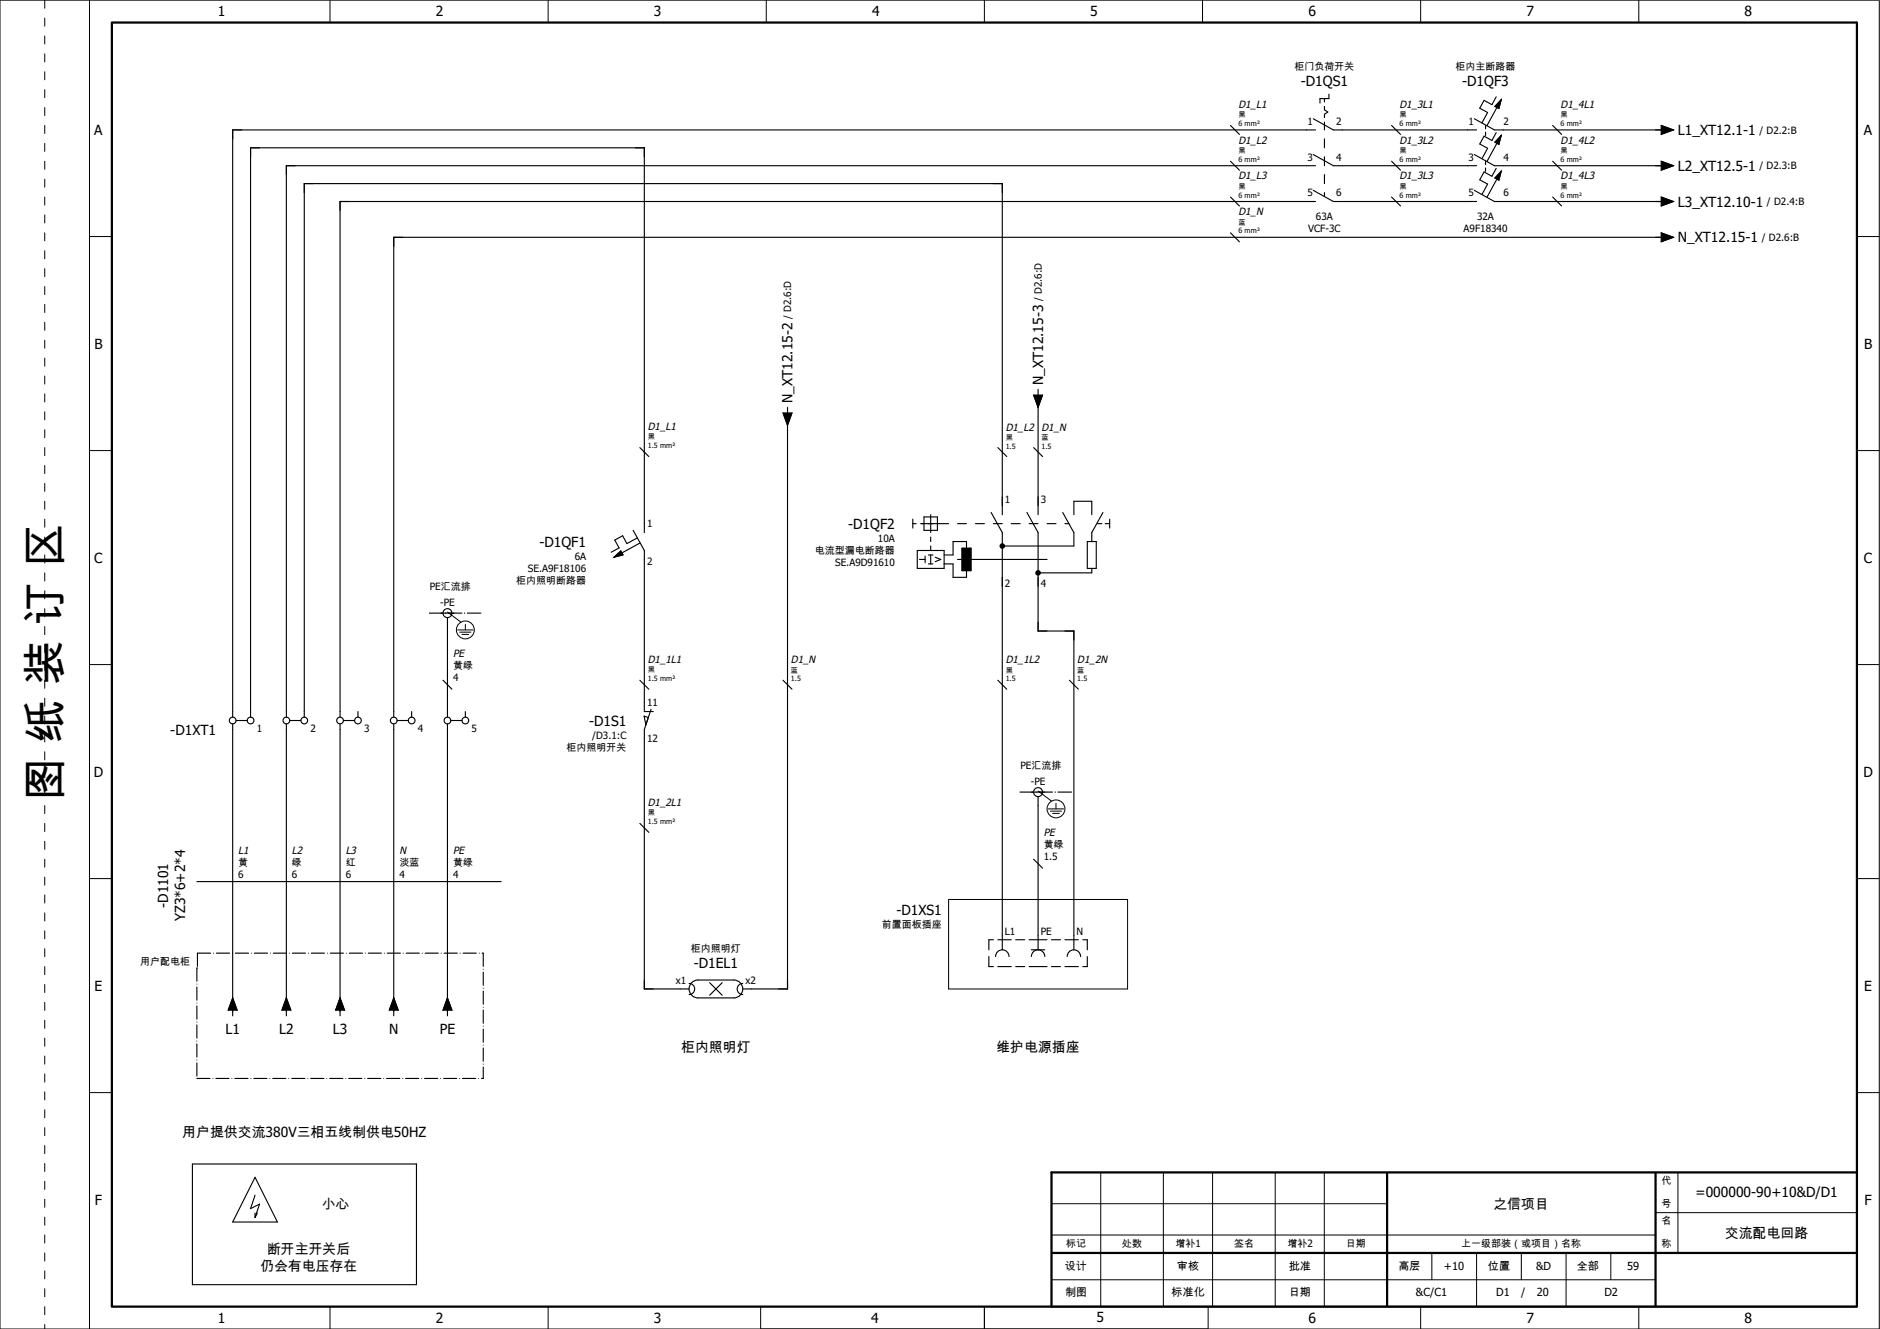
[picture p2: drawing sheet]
<svg xmlns="http://www.w3.org/2000/svg" width="420mm" height="297mm" viewBox="0 0 420 297" stroke-linecap="round" stroke-linejoin="round" font-family="sans-serif">
<path d="M25 5h390v287h-390zM310 262v30M370 262v30M415 262h-180v30M235 280h180" fill="none" stroke="#000" stroke-width=".5"/>
<g fill="none" stroke="#000" stroke-width=".22">
<path d="M0 0h420v297h-420zM20 0v297M73.7 0v5M122.5 0v5M171.3 0v5M220 0v5M268.7 0v5M317.5 0v5M366.2 0v5M20 52.9h5M415 52.9h5M20 100.7h5"/>
<path d="M415 100.7h5M100 136.8l3 2.2M104 139.5v1.3M20 148.5h5M102.2 140.8h3.6M102.8 141.3h2.5M103.3 141.8h1.4M415 148.5h5M232 176.8l3 2.2M236 179.5v1.3M20 196.4h5M234.2 180.8h3.6"/>
<path d="M234.8 181.3h2.5M235.3 181.8h1.5M415 196.4h5M212 201h40v20h-40zM20 244.2h5M415 244.2h5M235 276h135M235 269h75M246 262v30M260 262v30M271 262v30M285 262v30"/>
<path d="M296 262v30M370 271h45M375 262v18M73.7 292v5M122.5 292v5M170 292v5M220 292v5M235 286h135M270 292v5M317.5 292v5M320 280v6M330 280v12"/>
<path d="M340 280v6M350 280v12M360 280v6M366.2 292v5"/>
<circle cx="104" cy="140.8" r="2"/>
<circle cx="236" cy="180.8" r="2"/>
</g>
<path d="M235 292h180" fill="none" stroke="#000" stroke-width=".35"/>
<path d="M10 0v297" fill="none" stroke="#000" stroke-width=".22" stroke-dasharray="1.8 2.2"/>
<g fill="none" stroke="#000" stroke-width=".25">
<path d="M275 28l2 2M275 36l2 2M293.5 26.5l4.5 2.5h32M293.5 34.5l4.5 2.5h32M294 29h-242v131.3M294 37h-230v123.3M296 22v.8M296 23.8v.7l.8 .5-.8 .5v.8M296 27.3v1.7M296 31v2M296 35v2M296 39v2"/>
<path d="M297 21v1h-2v1M311 28l2 2M311 36l2 2M329.5 26.5l4.5 2.5h38M329.5 34.5l4.5 2.5h38M332 28v.8M332 29.5v.8M332 36v.8M332 37.5v.8M334.4 29.6l-1 1.8-1.7-1-1 1.8 1.8 .9-1.3 2.4M334.4 21.6l-1 1.8-1.7-1-1 1.8 1.8 .9-1.3 2.4M334.4 37.6l-1 1.8-1.7-1-1 1.8 1.8 .9-1.3 2.4"/>
<path d="M334.5 32l-2.2 4.1M334.5 24l-2.2 4.1M335.5 22.3l-.5 2-.9-.5zM335.5 38.3l-.5 2-.9-.5zM335.5 30.3l-.5 2-.9-.5zM347 28l2 2M347 36l2 2M371.2 28l2.8 1-2.8 1M371.2 36l2.8 1-2.8 1M275 44l2 2M275 52l2 2M293.5 42.5l4.5 2.5h32"/>
<path d="M294 45h-218v115.3M296 43v.9M311 44l2 2M329.5 42.5l4.5 2.5h38M334.5 40l-2.2 4.1M347 44l2 2M371.2 44l2.8 1-2.8 1M371.2 52l2.8 1-2.8 1M372 53h-284v107.3M175 92.3l1 2.7 1-2.7M176 94v127h-10M176 91v1.3"/>
<path d="M231 88.3l1 2.7 1-2.7M232 87v1.3M232 90v25M141.5 118.5l2.5 4.5v36h2M143 100l2 2M144 119v-86h-88v127.3M204 117h.7M204 116v2M205.7 117h6.3M206.5 115.5h3v3h-3zM208 115v4M214 117h2"/>
<path d="M218 117h2M221.5 114.5l2.5 4.5v93.3M222 117h2M223 100l2 2M224 115v-74h-156v119.3M226 117h2M229.5 114.5l2.5 4.5v22h8v71.3M230 117h2M231 100l2 2M234 117h2M237.5 114.5l2.5 4.5v3h-16M238 117h.9"/>
<path d="M240 115v-3h4v3M245.3 117h.9M246.5 114.5l-2.5 4.5v2M247 117h1M248 116v2M98.5 137h3M100 138v22.3M137.2 124.5l1.5-1.4 .5 .9zM142.4 120.2l-2.3 1.3-1-1.8-1.7 1 1 1.8-1.8 .9M143.1 121.3l-4.1 2.3M205 123h6v4h-6zM205.5 125h1.2"/>
<path d="M206.7 124.3v1.5M207.5 126h1M207.5 124h1M208 120v1M208 122v1M208 124v2M209 124.5l1.3 .5-1.3 .5M211 126h2v3h3v-1.5M214 125h20M215 122.5h2v5h-2zM216 122.5v-1.5h-3v3h-2M243 121h2v6h-2z"/>
<path d="M244 127v1h-12M80 159v1.3M92 159v1.3M99 152l2 2M104 159v1.3M143 152l2 2M145.5 158.5l-1.5 4.5v58h10M175 152l2 2M223 152l2 2M239 152l2 2M52 161.8v65.2M52.8 161h2.5"/>
<path d="M64 161.8v65.2M64.7 161h2.5M76 161.8v65.2M76.8 161h2.5M88 161.8v65.2M88.7 161h2.5M100 161.8v65.2M100.7 161h2.6M144.9 160.4l-.9-.4 .3 2M230.5 177h3M232 178v34.3M44 197h68"/>
<path d="M143 184l2 2M231 192l2 2M154 219.8a1.25 1.25 0 0 1 1.2 1.2 1.25 1.25 0 0 1-1.2 1.3M154.6 219.6l.9-.5 .5-.1h8a2 2 0 0 1 2 2 2 2 0 0 1-2 2h-8a2 2 0 0 1-1.8-1.2 2 2 0 0 1 .4-2.2zM158.6 219.6l2.8 2.8M161.4 219.6l-2.8 2.8M166 219.8a1.25 1.25 0 0 0-1.2 1.2 1.25 1.25 0 0 0 1.2 1.3M221 213.8v2.2h1M222 210h-1v2.3M222.5 213.8a1.5 1.5 0 0 1 1.5-1.5 1.5 1.5 0 0 1 1.5 1.5M223 216h3M223 210h3"/>
<path d="M227 216h2M227 210h2M230 216h4M230 210h4M230.5 213.8a1.5 1.5 0 0 1 1.5-1.5 1.5 1.5 0 0 1 1.5 1.5M230.5 212.3h3M235 216h2M235 210h2M238 216h3M238 210h3M238.5 213.8a1.5 1.5 0 0 1 1.5-1.5 1.5 1.5 0 0 1 1.5 1.5M242 210h1v2.3"/>
<path d="M243 213.8v2.2h-1M51 225.8l1-2.8 1 2.8M63 225.8l1-2.8 1 2.8M75 225.8l1-2.8 1 2.8M87 225.8l1-2.8 1 2.8M99 225.8l1-2.8 1 2.8M43 260.2h50.1v26.9h-50.1zM57 263.1l5 10h-10zM57 267.1l-1 3 2-1-1 3M57 271.1v1M57.5 271.1l-.5 1"/>
<circle cx="100" cy="137" r="1"/>
<circle cx="52" cy="161" r=".75"/>
<circle cx="56" cy="161" r=".75"/>
<circle cx="64" cy="161" r=".75"/>
<circle cx="68" cy="161" r=".75"/>
<circle cx="76" cy="161" r=".75"/>
<circle cx="80" cy="161" r=".75"/>
<circle cx="88" cy="161" r=".75"/>
<circle cx="92" cy="161" r=".75"/>
<circle cx="100" cy="161" r=".75"/>
<circle cx="104" cy="161" r=".75"/>
<circle cx="232" cy="177" r="1"/>
</g>
<path d="M96 137h12M228 177h12M44 216.4h.1M44 216.4v24.6M44.1 213v3.4M44.1 213h63.9M108 213v28M44 241h64" fill="none" stroke="#000" stroke-width=".25" stroke-dasharray="2.9 .6 0 .6"/>
<g fill="#000" stroke="#000" stroke-width=".22">
<path d="M335.5 22.3l-.5 2-.9-.5zM335.5 38.3l-.5 2-.9-.5zM335.5 30.3l-.5 2-.9-.5zM371.2 28l2.8 1-2.8 1zM371.2 36l2.8 1-2.8 1zM371.2 44l2.8 1-2.8 1zM371.2 52l2.8 1-2.8 1zM175 92.3h2l-1 2.7zM231 88.3h2l-1 2.7zM137.2 124.5l1.5-1.4 .5 .9zM215 122.5h2v5h-2zM52 223l1 2.8h-2z"/>
<path d="M64 223l1 2.8h-2zM76 223l1 2.8h-2zM88 223l1 2.8h-2zM100 223l1 2.8h-2z"/>
</g>
<g fill="#000">
<circle cx="224" cy="122" r=".63"/>
<circle cx="232" cy="128" r=".63"/>
</g>
<text font-size="9.9" x="13.6" y="179.1" transform="rotate(-90 13.6 179.1)">图 纸 装 订 区</text>
<g font-size="3.1">
<text x="48.7" y="3.7">1</text>
<text x="97.4" y="3.7">2</text>
<text x="146.2" y="3.7">3</text>
<text x="194.9" y="3.7">4</text>
<text x="243.7" y="3.7">5</text>
<text x="292.4" y="3.7">6</text>
<text x="341.2" y="3.7">7</text>
<text x="389.9" y="3.7">8</text>
<text x="290.7" y="19.3">-D1QS1</text>
<text x="326.8" y="19.3">-D1QF3</text>
<text x="21.1" y="30.1">A</text>
<text x="375" y="30.2">L1_XT12.1-1</text>
<text x="416.6" y="30.1">A</text>
<text x="375" y="38.2">L2_XT12.5-1</text>
<text x="375" y="46.2">L3_XT12.10-1</text>
<text x="375" y="54.2">N_XT12.15-1</text>
<text x="21.1" y="77.9">B</text>
<text x="416.6" y="77.9">B</text>
<text x="233.1" y="86" transform="rotate(-90 233.1 86)">N_XT12.15-3</text>
<text x="177.1" y="90" transform="rotate(-90 177.1 90)">N_XT12.15-2</text>
<text x="189.6" y="118.2">-D1QF2</text>
<text x="21.1" y="125.8">C</text>
<text x="120.6" y="122.2">-D1QF1</text>
<text x="416.6" y="125.8">C</text>
<text x="38.1" y="164.2">-D1XT1</text>
<text x="131.6" y="162.2">-D1S1</text>
<text x="20.9" y="173.6">D</text>
<text x="416.4" y="173.6">D</text>
<text x="37.6" y="202.9" transform="rotate(-90 37.6 202.9)">-D1101</text>
<text x="41.4" y="205.9" transform="rotate(-90 41.4 205.9)">YZ3*6+2*4</text>
<text x="200.3" y="204.5">-D1XS1</text>
<text x="21.1" y="221.4">E</text>
<text x="155" y="216.3">-D1EL1</text>
<text x="416.6" y="221.4">E</text>
<text x="50.4" y="231">L1</text>
<text x="62.4" y="231">L2</text>
<text x="74.4" y="231">L3</text>
<text x="87" y="231">N</text>
<text x="98.3" y="231">PE</text>
<text x="152.2" y="235">柜内照明灯</text>
<text x="222.7" y="235">维护电源插座</text>
<text x="40.7" y="254.2">用户提供交流380V三相五线制供电50HZ</text>
<text x="21.2" y="269.3">F</text>
<text x="378.9" y="267.6">=000000-90+10&amp;D/D1</text>
<text x="416.7" y="269.3">F</text>
<text x="71.9" y="270.1">小心</text>
<text x="333.8" y="270.2">之信项目</text>
<text x="59.7" y="280.4">断开主开关后</text>
<text x="385.5" y="276.7">交流配电回路</text>
<text x="58.1" y="284.1">仍会有电压存在</text>
<text x="48.7" y="295.7">1</text>
<text x="97.4" y="295.7">2</text>
<text x="146.2" y="295.7">3</text>
<text x="194.7" y="295.6">4</text>
<text x="245" y="295.6">5</text>
<text x="292.4" y="295.7">6</text>
<text x="341.2" y="295.7">7</text>
<text x="389.9" y="295.7">8</text>
</g>
<g font-size="2.5">
<text x="238" y="283.7">设计</text>
<text x="263" y="283.7">审核</text>
<text x="288" y="283.7">批准</text>
<text x="312.5" y="283.7">高层</text>
<text x="322.7" y="283.7">+10</text>
<text x="332.5" y="283.7">位置</text>
<text x="343.3" y="283.7">&amp;D</text>
<text x="352.4" y="283.7">全部</text>
<text x="363.6" y="283.9">59</text>
<text x="238" y="289.7">制图</text>
<text x="261.8" y="289.7">标准化</text>
<text x="288" y="289.7">日期</text>
<text x="316.4" y="289.7">&amp;C/C1</text>
<text x="334.4" y="289.7">D1</text>
<text x="339.9" y="289.7">/</text>
<text x="343.4" y="289.7">20</text>
<text x="358.6" y="289.7">D2</text>
</g>
<g font-size="2.3">
<text x="276.8" y="24.1">D1_L1</text>
<text x="312.8" y="24.1">D1_3L1</text>
<text x="348.8" y="24.1">D1_4L1</text>
<text x="276.8" y="32.1">D1_L2</text>
<text x="312.8" y="32.1">D1_3L2</text>
<text x="348.8" y="32.1">D1_4L2</text>
<text x="276.8" y="40.1">D1_L3</text>
<text x="312.8" y="40.1">D1_3L3</text>
<text x="348.8" y="40.1">D1_4L3</text>
<text x="276.8" y="48.1">D1_N</text>
<text x="144.8" y="96.1">D1_L1</text>
<text x="224.8" y="96.2">D1_L2</text>
<text x="232.8" y="96.2">D1_N</text>
<text x="101.3" y="146.9">PE</text>
<text x="144.8" y="148.1">D1_1L1</text>
<text x="176.8" y="148.2">D1_N</text>
<text x="224.8" y="148.2">D1_1L2</text>
<text x="240.8" y="148.2">D1_2N</text>
<text x="144.8" y="180.1">D1_2L1</text>
<text x="53.3" y="190.9">L1</text>
<text x="65.3" y="190.9">L2</text>
<text x="77.3" y="190.9">L3</text>
<text x="89.3" y="190.9">N</text>
<text x="101.3" y="190.9">PE</text>
<text x="233.3" y="186.9">PE</text>
</g>
<g font-size="2.2">
<text x="289.3" y="15.7">柜门负荷开关</text>
<text x="325.3" y="15.7">柜内主断路器</text>
<text x="292.2" y="27.9">1</text>
<text x="298.6" y="27.9">2</text>
<text x="328.2" y="27.9">1</text>
<text x="336" y="27.9">2</text>
<text x="393.2" y="29.9">/ D2.2:B</text>
<text x="292.2" y="35.9">3</text>
<text x="298.6" y="35.9">4</text>
<text x="328.2" y="35.9">3</text>
<text x="336" y="35.9">4</text>
<text x="393.2" y="37.9">/ D2.3:B</text>
<text x="292.2" y="43.9">5</text>
<text x="298.6" y="43.9">6</text>
<text x="328.2" y="43.9">5</text>
<text x="336" y="43.9">6</text>
<text x="394.9" y="45.9">/ D2.4:B</text>
<text x="292.4" y="51.9">VCF-3C</text>
<text x="294.1" y="49.2">63A</text>
<text x="327.1" y="51.9">A9F18340</text>
<text x="330.1" y="49.2">32A</text>
<text x="393.7" y="53.9">/ D2.6:B</text>
<text x="176.8" y="71.3" transform="rotate(-90 176.8 71.3)">/ D2.6:D</text>
<text x="232.8" y="67.3" transform="rotate(-90 232.8 67.3)">/ D2.6:D</text>
<text x="224.6" y="112.5">1</text>
<text x="232.6" y="112.5">3</text>
<text x="144.6" y="117.9">1</text>
<text x="128.4" y="125.1">6A</text>
<text x="182.1" y="123.8">电流型漏电断路器</text>
<text x="196.2" y="121.1">10A</text>
<text x="96" y="131.9">PE汇流排</text>
<text x="115.3" y="130.5">柜内照明断路器</text>
<text x="118" y="127.8">SE.A9F18106</text>
<text x="144.6" y="126.2">2</text>
<text x="186.6" y="126.5">SE.A9D91610</text>
<text x="224.6" y="131.2">2</text>
<text x="232.6" y="131.2">4</text>
<text x="98.4" y="135.5">-PE</text>
<text x="101.3" y="149.6">黄绿</text>
<text x="101.3" y="152.3">4</text>
<text x="144.6" y="157.9">11</text>
<text x="57.4" y="163.6">1</text>
<text x="69.4" y="163.6">2</text>
<text x="81.4" y="163.6">3</text>
<text x="93.4" y="163.6">4</text>
<text x="105.4" y="163.6">5</text>
<text x="126.6" y="167.8">柜内照明开关</text>
<text x="132.4" y="165.1">/D3.1:C</text>
<text x="144.6" y="165.8">12</text>
<text x="228" y="171.9">PE汇流排</text>
<text x="230.4" y="175.5">-PE</text>
<text x="233.3" y="189.6">黄绿</text>
<text x="53.3" y="196.3">6</text>
<text x="53.3" y="193.6">黄</text>
<text x="65.3" y="196.3">6</text>
<text x="65.3" y="193.6">绿</text>
<text x="77.3" y="196.3">6</text>
<text x="77.3" y="193.6">红</text>
<text x="89.3" y="196.3">4</text>
<text x="89.3" y="193.6">淡蓝</text>
<text x="101.3" y="196.3">4</text>
<text x="101.3" y="193.6">黄绿</text>
<text x="233.3" y="192.3">1.5</text>
<text x="197.1" y="207.5">前置面板插座</text>
<text x="224.6" y="208.9">L1</text>
<text x="232.6" y="208.9">PE</text>
<text x="240.6" y="208.9">N</text>
<text x="31.3" y="215.7">用户配电柜</text>
<text x="154.4" y="212.7">柜内照明灯</text>
<text x="151.1" y="219.9">x1</text>
<text x="166.6" y="219.9">x2</text>
<text x="371.3" y="269.9">号</text>
<text x="371.3" y="264.6">代</text>
<text x="371.3" y="273.6">名</text>
<text x="238.3" y="278.6">标记</text>
<text x="250.8" y="278.6">处数</text>
<text x="262.7" y="278.6">增补1</text>
<text x="275.8" y="278.6">签名</text>
<text x="287.7" y="278.6">增补2</text>
<text x="300.8" y="278.6">日期</text>
<text x="326.5" y="278.6">上一级部装（或项目）名称</text>
<text x="371.3" y="278.6">称</text>
</g>
<g font-size="1.6">
<text x="276.8" y="28.1">6 mm²</text>
<text x="276.8" y="26.2">黑</text>
<text x="312.8" y="28.1">6 mm²</text>
<text x="312.8" y="26.2">黑</text>
<text x="348.8" y="28.1">6 mm²</text>
<text x="348.8" y="26.2">黑</text>
<text x="276.8" y="34.2">黑</text>
<text x="312.8" y="34.2">黑</text>
<text x="348.8" y="34.2">黑</text>
<text x="276.8" y="36.1">6 mm²</text>
<text x="312.8" y="36.1">6 mm²</text>
<text x="348.8" y="36.1">6 mm²</text>
<text x="276.8" y="44.1">6 mm²</text>
<text x="276.8" y="42.2">黑</text>
<text x="312.8" y="44.1">6 mm²</text>
<text x="312.8" y="42.2">黑</text>
<text x="348.8" y="44.1">6 mm²</text>
<text x="348.8" y="42.2">黑</text>
<text x="276.8" y="52.1">6 mm²</text>
<text x="276.8" y="50.2">蓝</text>
<text x="144.8" y="100.1">1.5 mm²</text>
<text x="144.8" y="98.2">黑</text>
<text x="224.8" y="100.3">1.5</text>
<text x="224.8" y="98.3">黑</text>
<text x="232.8" y="100.3">1.5</text>
<text x="232.8" y="98.3">蓝</text>
<text x="144.8" y="152.1">1.5 mm²</text>
<text x="144.8" y="150.2">黑</text>
<text x="176.8" y="152.3">1.5</text>
<text x="176.8" y="150.3">蓝</text>
<text x="224.8" y="152.3">1.5</text>
<text x="224.8" y="150.3">黑</text>
<text x="240.8" y="152.3">1.5</text>
<text x="240.8" y="150.3">蓝</text>
<text x="144.8" y="184.1">1.5 mm²</text>
<text x="144.8" y="182.2">黑</text>
</g>
</svg>
